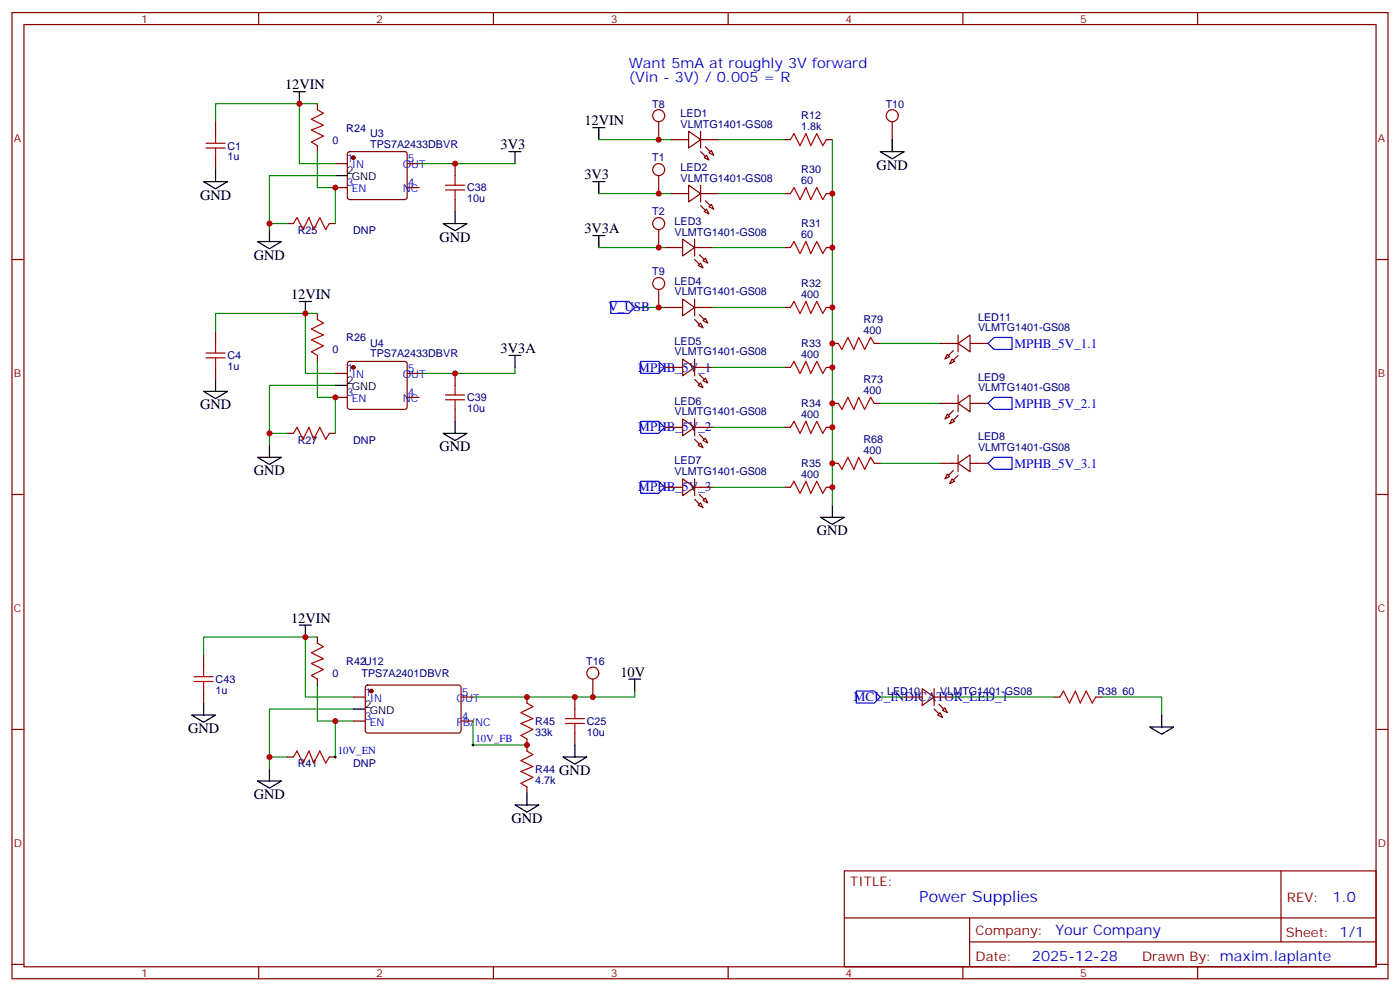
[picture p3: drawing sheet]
<svg xmlns="http://www.w3.org/2000/svg" width="412mm" height="292mm" viewBox="0 0 412 292" stroke-linecap="round" stroke-linejoin="round" font-family="sans-serif">
<g fill="none" stroke="#870000" stroke-width=".35">
<path d="M3.5 3.7h405.4v284.3h-405.4zM7.1 7.2h398.2v277.3h-398.2zM76.2 3.7v3.5M145.3 3.7v3.5M214.5 3.7v3.5M283.6 3.7v3.5M352.8 3.7v3.5M63.5 35.8v3.5M93.5 30.5v1.8M194 35.8v5.3M202.8 38.6l3.6 2.5-3.6 2.5zM206.4 38.6v5"/>
<path d="M262.8 35.8v5.3M63.5 46.4v3.5M93.5 42.9v1.7M98.8 48.2h3.5M98.8 55.2h3.5M102.5 44.8l.5-.2h16.2l.5 .2 .2 .5v12.7l-.2 .5-.5 .2h-16.2l-.5-.2-.2-.5v-12.7zM119.9 48.2h3.6M119.9 55.2h3.6M134.1 48.2v3.5M134.1 58.7v3.6M194 51.7v5.3M197.6 41.1h5.2"/>
<path d="M197.6 57h5.2M202.8 54.5l3.6 2.5-3.6 2.4zM206.4 41.1h5.3M206.4 54.5v4.9M206.4 57h5.3M208.1 45.7l.7 1.4-1.4-.7zM208.8 45l.7-.7 .8 1.4zM231.1 41.1h1.7M231.1 57h1.7M243.4 41.1h1.8M243.4 57h1.8M3.5 76.4h3.6"/>
<path d="M84.7 65.8h1.7M97 65.8h1.8M194 67.6v5.2M195.8 72.8h5.3M201.1 70.4l3.5 2.4-3.5 2.5zM204.6 72.8h5.3M204.6 70.4v4.9M205.7 78.1l.7-.7 .7 1.4zM207.1 76.7l.7-.7 .7 1.4zM207.4 62.3l.7-.7 .7 1.4zM208.8 60.9l.7-.8 .8 1.5zM231.1 72.8h1.7"/>
<path d="M243.4 72.8h1.8M405.3 76.4h3.6M63.5 97.5v3.6M93.5 92.3v1.7M194 85.2v5.3M195.8 90.5h5.3M201.1 88l3.5 2.5-3.5 2.5zM204.6 88v5M204.6 90.5h5.3M205.7 95.8l.7-.7 .7 1.4zM207.1 94.4l.7-.7 .7 1.4zM231.1 90.5h1.7"/>
<path d="M243.4 90.5h1.8M282.2 98.6v4.9M63.5 108.1v3.6M93.5 104.6v1.8M98.8 109.9h3.5M98.8 116.9h3.5M102.5 106.6l.5-.2h16.2l.5 .2 .2 .5v12.7l-.2 .5-.5 .2h-16.2l-.5-.3-.2-.4v-12.7zM119.9 109.9h3.6M119.9 116.9h3.6M134.1 109.9v3.5M195.8 108.1h5.3M201.1 105.7l3.5 2.4-3.5 2.5z"/>
<path d="M204.6 105.7v4.9M204.6 108.1h5.3M205.7 113.4l.7-.7 .7 1.4zM207.1 112l.7-.7 .7 1.4zM231.1 108.1h1.7M243.4 108.1h1.8M245.2 118.7h1.7M245.2 101.1h1.7M257.5 118.7h1.8M257.5 101.1h1.8M276.9 118.7h5.3M276.9 101.1h5.3"/>
<path d="M279 104.2l.8 .8-1.5 .7zM280.5 105.7l.7 .7-1.4 .7zM282.2 118.7l3.6-2.5v5zM282.2 101.1l3.6-2.5v4.9zM282.2 116.2v5M285.8 118.7h5.2M285.8 101.1h5.2M84.7 127.5h1.7M97 127.5h1.8M134.1 120.5v3.5M195.8 125.8h5.3M201.1 123.3l3.5 2.5-3.5 2.4z"/>
<path d="M204.6 123.3v4.9M204.6 125.8h5.3M206.4 130.4l.7 1.4-1.4-.7zM207.1 129.6l.7-.7 .7 1.5zM231.1 125.8h1.7M243.4 125.8h1.8M245.2 136.3h1.7M257.5 136.3h1.8M276.9 136.3h5.3M279 139.5l.8 .7-1.5 .7zM279 121.9l.8 .7-1.5 .7zM280.5 123.3l.7 .7-1.4 .7z"/>
<path d="M282.2 136.3l3.6-2.4v4.9zM282.2 133.9v4.9M285.8 136.3h5.2M3.5 145.5h3.6M195.8 143.4h5.3M201.1 140.9l3.5 2.5-3.5 2.5zM204.6 140.9v5M204.6 143.4h5.3M206.4 148l.7 1.4-1.4-.7zM207.1 147.3l.7-.7 .7 1.4zM231.1 143.4h1.7M243.4 143.4h1.8"/>
<path d="M280.5 140.9l.7 .7-1.4 .7zM405.3 145.5h3.6M60 192.8v3.5M93.5 187.5v1.8M93.5 199.8v1.8M174.6 199.8v5.3M3.5 214.7h3.6M60 203.4v3.5M104.1 205.1h3.5M104.1 212.2h3.5M107.8 201.8l.5-.2 27.1 .1 .4 .6v13l-.7 .4h-27.1l-.4-.7v-12.7zM135.8 205.1h3.5"/>
<path d="M135.8 212.2h3.5M155.2 205.1v1.8M155.2 217.5v3.5M169.3 205.1v3.6M169.3 215.7v3.6M266.3 205.1h5.3M271.6 202.7l3.6 2.4-3.6 2.5zM275.2 205.1h5.3M275.2 202.7v4.9M276.2 210.4l.7-.7 .7 1.4zM277.6 209l.7-.7 .7 1.4zM310.4 205.1h1.8"/>
<path d="M322.8 205.1h1.8M405.3 214.7h3.6M84.7 222.8h1.7M97 222.8h1.8M155.2 231.6v1.8M248.7 256.3h156.6v28.2h-156.6zM377.3 256.3v20.9M248.7 270.1h156.5M285.6 277.2h119.6M285.6 270.1v14.2M3.5 283.8h3.6M76.2 284.5v3.5"/>
<path d="M145.3 284.5v3.5M214.5 284.5v3.5M283.6 284.5v3.5M352.8 284.5v3.5M405.3 283.8h3.6"/>
</g>
<g fill="#870000" stroke="#870000" stroke-width=".35">
<path d="M207.8 43.2l1.4 1.4z"/>
<path d="M206.4 44.6l1.4 1.4z"/>
<path d="M207.8 59.1l1.4 1.4z"/>
<path d="M206.4 60.5l1.4 1.4z"/>
<path d="M206 75l1.4 1.4z"/>
<path d="M204.6 76.4l1.4 1.4z"/>
<path d="M206 92.6l1.4 1.4z"/>
<path d="M204.6 94l1.4 1.4z"/>
<path d="M206 110.2l1.4 1.5z"/>
<path d="M204.6 111.7l1.4 1.4z"/>
<path d="M206 127.9l1.4 1.4z"/>
<path d="M204.6 129.3l1.4 1.4z"/>
<path d="M206 145.5l1.4 1.4z"/>
<path d="M204.6 146.9l1.4 1.4z"/>
<path d="M276.6 207.3l1.4 1.4z"/>
<path d="M275.2 208.7l1.4 1.4z"/>
<path d="M280.8 138.5l-1.4 1.4z"/>
<path d="M282.2 139.9l-1.4 1.4z"/>
<path d="M280.8 120.8l-1.4 1.4z"/>
<path d="M282.2 122.2l-1.4 1.4z"/>
<path d="M280.8 103.2l-1.4 1.4z"/>
<path d="M282.2 104.6l-1.4 1.4z"/>
<circle cx="104.1" cy="46.4" r=".53"/>
<circle cx="104.1" cy="108.1" r=".53"/>
<circle cx="109.4" cy="203.4" r=".53"/>
</g>
<g fill="none" stroke="#000" stroke-width=".35">
<path d="M86.4 27h3.6M88.2 27v3.5M174.6 37.6h3.6M176.4 37.6v3.5M60 53.4h7l-3.5 2.2zM63.5 49.9v3.5M98.8 51.7h3.5M149.9 44.6h3.6M151.7 44.6v3.6M174.6 53.4h3.6M176.4 53.4v3.6M259.3 44.6h7l-3.5 2.1z"/>
<path d="M262.8 41.1v3.5M75.8 71.1h7.1l-3.5 2.1zM79.4 67.6v3.5M130.5 65.8h7.1l-3.5 2.1zM134.1 62.3v3.5M174.6 69.3h3.6M176.4 69.3v3.5M88.2 88.7h3.5M90 88.7v3.6M60 115.2h7l-3.5 2.1zM63.5 111.7v3.5M98.8 113.4h3.5"/>
<path d="M149.9 104.6h3.6M151.7 104.6v3.5M75.8 134.6h7.1l-3.5 2.1zM79.4 131.1v3.5M130.5 127.5h7.1l-3.5 2.1zM134.1 124v3.5M241.7 152.2h7l-3.5 2.1zM245.2 148.7v3.5M88.2 184h3.5M90 184v3.5M185.2 199.8h3.5M187 199.8v3.6"/>
<path d="M56.4 210.4h7.1l-3.5 2.1zM60 206.9v3.5M104.1 208.7h3.5M169.3 219.3v3.5M338.7 214h7l-3.5 2.1zM342.2 210.4v3.6M75.8 229.8h7.1l-3.5 2.2zM79.4 226.3v3.5M151.7 236.9h7l-3.5 2.1zM155.2 233.4v3.5M165.8 222.8h7.1l-3.6 2.1z"/>
</g>
<g fill="none" stroke="#008700" stroke-width=".35">
<path d="M63.5 35.8v-5.3h24.7v17.7h10.6M88.2 30.5h5.3M93.5 44.6v10.6h5.3v10.6M98.8 51.7h-19.4v15.9M123.5 48.2h28.2M176.4 57h21.2M176.4 41.1h21.2M211.7 57h19.4M211.7 41.1h19.4M245.2 41.1v107.6M79.4 65.8h5.3M176.4 72.8h19.4"/>
<path d="M209.9 72.8h21.2M63.5 97.5v-5.2h26.5v17.6h8.8M90 92.3h3.5M187 90.5h8.8M209.9 90.5h21.2M93.5 106.4v10.5h5.3v10.6M98.8 113.4h-19.4v17.7M151.7 108.1v1.8h-28.2M209.9 108.1h21.2M259.3 101.1h17.6M259.3 118.7h17.6M79.4 127.5h5.3"/>
<path d="M209.9 125.8h21.2M259.3 136.3h17.6M209.9 143.4h21.2M60 192.8v-5.3h30v17.6h14.1M90 187.5h3.5M93.5 201.6v10.6h5.3v10.6M98.8 212.2h5.3M104.1 208.7h-24.7v17.6M139.3 212.2v7.1h15.9M187 203.4v1.7h-47.7M259.3 205.1h7M280.5 205.1h29.9"/>
<path d="M324.6 205.1h17.6v5.3M79.4 222.8h5.3"/>
</g>
<g fill="none" stroke="#a10000" stroke-width=".35">
<path d="M63.5 39.3v2.9M93.5 32.3l1.7 1-3.5 1.8 3.5 1.8-3.5 1.4 3.5 1.7-3.5 1.8 1.8 1.1M60.7 43.6h5.6M60.7 42.2h5.6M63.5 43.6v2.8M131.2 55.9h5.7M131.2 54.5h5.7M134.1 51.7v2.8M134.1 55.9v2.8M232.8 41.1l1.1-1.8 1.8 3.6 1.7-3.6 1.4 3.6 1.8-3.6 1.8 3.6 1-1.8M232.8 57l1.1-1.8 1.8 3.5 1.7-3.5 1.4 3.5 1.8-3.5 1.8 3.5 1-1.7M86.4 65.8l1.1-1.8 1.8 3.6 1.7-3.6 1.4 3.6 1.8-3.6 1.8 3.6 1-1.8"/>
<path d="M232.8 72.8l1.1-1.7 1.8 3.5 1.7-3.5 1.4 3.5 1.8-3.5 1.8 3.5 1-1.8M93.5 94l1.7 1.1-3.5 1.7 3.5 1.8-3.5 1.4 3.5 1.8-3.5 1.7 1.8 1.1M232.8 90.5l1.1-1.8 1.8 3.6 1.7-3.6 1.4 3.6 1.8-3.6 1.8 3.6 1-1.8M60.7 105.3h5.6M60.7 103.9h5.6M63.5 101.1v2.8M63.5 105.3v2.8M131.2 117.7h5.7M131.2 116.2h5.7M134.1 113.4v2.8M134.1 117.7v2.8M232.8 108.1l1.1-1.7 1.8 3.5 1.7-3.5 1.4 3.5 1.8-3.5 1.8 3.5 1-1.8"/>
<path d="M246.9 118.7l1.1 1.8 1.8-3.6 1.7 3.6 1.4-3.6 1.8 3.6 1.8-3.6 1 1.8M246.9 101.1l1.1 1.7 1.8-3.5 1.7 3.5 1.4-3.5 1.8 3.5 1.8-3.5 1 1.8M86.4 127.5l1.1-1.7 1.8 3.5 1.7-3.5 1.4 3.5 1.8-3.5 1.8 3.5 1-1.8M232.8 125.8l1.1-1.8 1.8 3.5 1.7-3.5 1.4 3.5 1.8-3.5 1.8 3.5 1-1.7M246.9 136.3l1.1 1.8 1.8-3.5 1.7 3.5 1.4-3.5 1.8 3.5 1.8-3.5 1 1.7M232.8 143.4l1.1-1.8 1.8 3.6 1.7-3.6 1.4 3.6 1.8-3.6 1.8 3.6 1-1.8M57.1 199.1h5.7M60 196.3v2.8M93.5 189.3l1.7 1-3.5 1.8 3.5 1.8-3.5 1.4 3.5 1.7-3.5 1.8 1.8 1M57.1 200.6h5.7M60 200.6v2.8M155.2 206.9l1.8 1.1-3.5 1.7 3.5 1.8-3.5 1.4 3.5 1.8-3.5 1.7 1.7 1.1"/>
<path d="M166.5 212.9h5.7M166.5 211.5h5.7M169.3 208.7v2.8M169.3 212.9v2.8M312.2 205.1l1.1-1.7 1.7 3.5 1.8-3.5 1.4 3.5 1.8-3.5 1.7 3.5 1.1-1.8M86.4 222.8l1.1-1.8 1.8 3.5 1.7-3.5 1.4 3.5 1.8-3.5 1.8 3.5 1-1.7M155.2 221l1.8 1.1-3.5 1.7 3.5 1.8-3.5 1.4 3.5 1.8-3.5 1.7 1.7 1.1"/>
</g>
<path d="M179.9 88.7h5.3l1.8 1.8-1.8 1.8h-5.3zM292.8 99.3h5.3v3.5h-5.3l-1.8-1.7zM188.7 106.4h5.3l1.8 1.7-1.8 1.8h-5.3zM292.8 116.9h5.3v3.6h-5.3l-1.8-1.8zM188.7 124h5.3l1.8 1.8-1.8 1.7h-5.3zM291 136.3l1.8-1.7h5.3v3.5h-5.3zM188.7 141.6h5.3l1.8 1.8-1.8 1.8h-5.3zM252.2 203.4h5.3l1.8 1.7-1.8 1.8h-5.3z" fill="none" stroke="#00f" stroke-width=".35"/>
<path d="M139 219.3h.7M139.3 218.9v.7M98.4 222.8h.7M98.8 222.4v.7" fill="none" stroke="#000" stroke-width=".29"/>
<g fill="none" stroke="#900" stroke-width=".35">
<circle cx="194" cy="34" r="1.76"/>
<circle cx="262.8" cy="34" r="1.76"/>
<circle cx="194" cy="49.9" r="1.76"/>
<circle cx="194" cy="65.8" r="1.76"/>
<circle cx="194" cy="83.4" r="1.76"/>
<circle cx="174.6" cy="198.1" r="1.76"/>
</g>
<g fill="#c00">
<circle cx="79.4" cy="65.8" r=".88"/>
<circle cx="98.8" cy="55.2" r=".88"/>
<circle cx="88.2" cy="30.5" r=".88"/>
<circle cx="98.8" cy="116.9" r=".88"/>
<circle cx="90" cy="92.3" r=".88"/>
<circle cx="79.4" cy="127.5" r=".88"/>
<circle cx="134.1" cy="48.2" r=".88"/>
<circle cx="134.1" cy="109.9" r=".88"/>
<circle cx="245.2" cy="72.8" r=".88"/>
<circle cx="245.2" cy="90.5" r=".88"/>
<circle cx="245.2" cy="143.4" r=".88"/>
<circle cx="245.2" cy="57" r=".88"/>
<circle cx="245.2" cy="108.1" r=".88"/>
<circle cx="245.2" cy="125.8" r=".88"/>
<circle cx="169.3" cy="205.1" r=".88"/>
<circle cx="79.4" cy="222.8" r=".88"/>
<circle cx="90" cy="187.5" r=".88"/>
<circle cx="155.2" cy="219.3" r=".88"/>
<circle cx="155.2" cy="205.1" r=".88"/>
<circle cx="98.8" cy="212.2" r=".88"/>
<circle cx="245.2" cy="136.3" r=".88"/>
<circle cx="245.2" cy="118.7" r=".88"/>
<circle cx="245.2" cy="101.1" r=".88"/>
<circle cx="194" cy="57" r=".88"/>
<circle cx="194" cy="41.1" r=".88"/>
<circle cx="194" cy="72.8" r=".88"/>
<circle cx="194" cy="90.5" r=".88"/>
<circle cx="174.6" cy="205.1" r=".88"/>
</g>
<g font-size="4.6" fill="#00f">
<text x="270.8" y="265.3">Pow</text>
<text x="280.1" y="265.3">er Supplies</text>
</g>
<g font-size="4.2" fill="#00f">
<text x="185.2" y="19.9">Want 5mA at roughly 3V forw</text>
<text x="248.5" y="19.9">ard</text>
<text x="185.2" y="24.2">(Vin - 3V) / 0.005 = R</text>
<text x="392.5" y="265.6">1.0</text>
<text x="310.9" y="275.1">Your Company</text>
<text x="304" y="282.9">2025-12-28</text>
</g>
<g font-size="4.2">
<text x="84" y="26.3">12VIN</text>
<text x="172.2" y="36.9">12VIN</text>
<text x="147.5" y="43.9">3V3</text>
<text x="172.2" y="52.7">3V3</text>
<text x="258.2" y="49.9">GND</text>
<text x="58.9" y="58.7">GND</text>
<text x="129.5" y="71.1">GND</text>
<text x="172.2" y="68.6">3V3A</text>
<text x="74.8" y="76.4">GND</text>
<text x="85.7" y="88">12VIN</text>
<text x="147.5" y="103.9">3V3A</text>
<text x="58.9" y="120.5">GND</text>
<text x="129.5" y="132.8">GND</text>
<text x="74.8" y="139.9">GND</text>
<text x="240.6" y="157.5">GND</text>
<text x="85.7" y="183.3">12VIN</text>
<text x="182.7" y="199.1">10V</text>
<text x="55.4" y="215.7">GND</text>
<text x="164.7" y="228.1">GND</text>
<text x="74.8" y="235.1">GND</text>
<text x="150.6" y="242.2">GND</text>
</g>
<g font-size="3.9" fill="#00f">
<text x="179.2" y="91.7">V_USB</text>
<text x="298.8" y="102.3">MPHB_5V_1.1</text>
<text x="188" y="109.4">MPHB_5V_1</text>
<text x="298.8" y="120">MPHB_5V_2.1</text>
<text x="188" y="126.9">MPHB_5V_2</text>
<text x="298.8" y="137.6">MPHB_5V_3.1</text>
<text x="188" y="144.6">MPHB_5V_3</text>
<text x="251.5" y="206.4">MCU_INDICATOR_LED_1</text>
</g>
<g font-size="3.9" fill="#800">
<text x="250.5" y="260.9">TITLE:</text>
<text x="379.1" y="265.6">REV:</text>
<text x="287.4" y="275.1">Company:</text>
<text x="378.7" y="275.7">Sheet: 1/1</text>
<text x="287.4" y="282.8">Date:</text>
<text x="336.4" y="282.8">Draw</text>
<text x="346.6" y="282.8">n By: maxim.laplante</text>
</g>
<g font-size="3.2" fill="#800">
<text x="41.6" y="6.7">1</text>
<text x="110.8" y="6.7">2</text>
<text x="179.9" y="6.7">3</text>
<text x="249.1" y="6.7">4</text>
<text x="318.2" y="6.7">5</text>
<text x="4.1" y="41.8">A</text>
<text x="405.9" y="41.8">A</text>
<text x="4.1" y="110.9">B</text>
<text x="405.9" y="110.9">B</text>
<text x="4.1" y="180.1">C</text>
<text x="405.9" y="180.1">C</text>
<text x="4.1" y="249.2">D</text>
<text x="405.9" y="249.2">D</text>
<text x="41.6" y="287.5">1</text>
<text x="110.8" y="287.5">2</text>
<text x="179.9" y="287.5">3</text>
<text x="249.1" y="287.5">4</text>
<text x="318.2" y="287.5">5</text>
</g>
<g font-size="3.2" fill="#000080">
<text x="192.1" y="31.6">T8</text>
<text x="200.5" y="34.4">LED1</text>
<text x="236" y="35.1">R12</text>
<text x="260.9" y="31.6">T10</text>
<text x="102" y="38.7">R24</text>
<text x="109" y="40.4">U3</text>
<text x="200.5" y="37.6">VLMTG1401-GS08</text>
<text x="236" y="38.3">1.8k</text>
<text x="67" y="47.2">1u</text>
<text x="67" y="44">C1</text>
<text x="97.9" y="42.2">0</text>
<text x="109" y="43.5">TPS7A2433DBVR</text>
<text x="192.1" y="47.5">T1</text>
<text x="200.5" y="53.4">VLMTG1401-GS08</text>
<text x="200.5" y="50.2">LED2</text>
<text x="236" y="51">R30</text>
<text x="137.6" y="59.5">10u</text>
<text x="137.6" y="56.4">C38</text>
<text x="236" y="54.2">60</text>
<text x="192.1" y="63.4">T2</text>
<text x="87.7" y="68.9">R25</text>
<text x="104" y="68.9">DNP</text>
<text x="198.7" y="69.3">VLMTG1401-GS08</text>
<text x="198.7" y="66.1">LED3</text>
<text x="236" y="70">60</text>
<text x="236" y="66.9">R31</text>
<text x="192.1" y="81">T9</text>
<text x="198.7" y="83.8">LED4</text>
<text x="198.7" y="87">VLMTG1401-GS08</text>
<text x="236" y="87.7">400</text>
<text x="236" y="84.5">R32</text>
<text x="254.3" y="95.1">R79</text>
<text x="288.1" y="94.3">LED11</text>
<text x="102" y="100.5">R26</text>
<text x="198.7" y="101.4">LED5</text>
<text x="254.3" y="98.2">400</text>
<text x="288.1" y="97.5">VLMTG1401-GS08</text>
<text x="67" y="105.7">C4</text>
<text x="97.9" y="104">0</text>
<text x="109" y="105.2">TPS7A2433DBVR</text>
<text x="109" y="102.1">U4</text>
<text x="198.7" y="104.6">VLMTG1401-GS08</text>
<text x="236" y="105.3">400</text>
<text x="236" y="102.1">R33</text>
<text x="67" y="108.9">1u</text>
<text x="254.3" y="112.7">R73</text>
<text x="288.1" y="112">LED9</text>
<text x="137.6" y="118.1">C39</text>
<text x="198.7" y="119">LED6</text>
<text x="236" y="119.8">R34</text>
<text x="254.3" y="115.9">400</text>
<text x="288.1" y="115.2">VLMTG1401-GS08</text>
<text x="137.6" y="121.3">10u</text>
<text x="198.7" y="122.2">VLMTG1401-GS08</text>
<text x="236" y="122.9">400</text>
<text x="87.7" y="130.6">R27</text>
<text x="104" y="130.6">DNP</text>
<text x="254.3" y="130.4">R68</text>
<text x="288.1" y="129.6">LED8</text>
<text x="198.7" y="136.7">LED7</text>
<text x="236" y="137.4">R35</text>
<text x="254.3" y="133.5">400</text>
<text x="288.1" y="132.8">VLMTG1401-GS08</text>
<text x="198.7" y="139.9">VLMTG1401-GS08</text>
<text x="236" y="140.6">400</text>
<text x="102" y="195.7">R42U12</text>
<text x="172.7" y="195.7">T16</text>
<text x="63.5" y="201">C43</text>
<text x="97.9" y="199.2">0</text>
<text x="106.5" y="199.2">TPS7A2401DBVR</text>
<text x="63.5" y="204.2">1u</text>
<text x="261.3" y="204.5">LED10</text>
<text x="277" y="204.5">VLMTG1401-GS08</text>
<text x="323.3" y="204.5">R38</text>
<text x="330.6" y="204.5">60</text>
<text x="157.7" y="213.3">R45</text>
<text x="172.9" y="213.3">C25</text>
<text x="157.7" y="216.5">33k</text>
<text x="172.9" y="216.5">10u</text>
<text x="87.7" y="225.9">R41</text>
<text x="104" y="225.9">DNP</text>
<text x="157.7" y="227.4">R44</text>
<text x="157.7" y="230.6">4.7k</text>
</g>
<g font-size="3.2" fill="#00f">
<text x="102.1" y="47.8">1</text>
<text x="120.1" y="47.8">5</text>
<text x="103.6" y="49.6">IN</text>
<text x="118.6" y="49.6">OUT</text>
<text x="102.1" y="54.9">3</text>
<text x="103.6" y="56.6">EN</text>
<text x="118.6" y="56.6">NC</text>
<text x="120.1" y="54.9">4</text>
<text x="102.1" y="109.5">1</text>
<text x="103.6" y="111.3">IN</text>
<text x="118.6" y="111.3">OUT</text>
<text x="120.1" y="109.5">5</text>
<text x="102.1" y="116.6">3</text>
<text x="103.6" y="118.4">EN</text>
<text x="118.6" y="118.4">NC</text>
<text x="120.1" y="116.6">4</text>
<text x="107.4" y="204.8">1</text>
<text x="108.9" y="206.6">IN</text>
<text x="134.5" y="206.6">OUT</text>
<text x="136" y="204.8">5</text>
<text x="107.4" y="211.8">3</text>
<text x="108.9" y="213.6">EN</text>
<text x="134.5" y="213.6">FB/NC</text>
<text x="136" y="211.8">4</text>
<text x="99.5" y="221.9">10V_EN</text>
<text x="140.1" y="218.4">10V_FB</text>
</g>
<g font-size="3.2">
<text x="102.1" y="51.3">2</text>
<text x="103.6" y="53.1">GND</text>
<text x="102.1" y="113.1">2</text>
<text x="103.6" y="114.8">GND</text>
<text x="107.4" y="208.3">2</text>
<text x="108.9" y="210.1">GND</text>
</g>
</svg>
